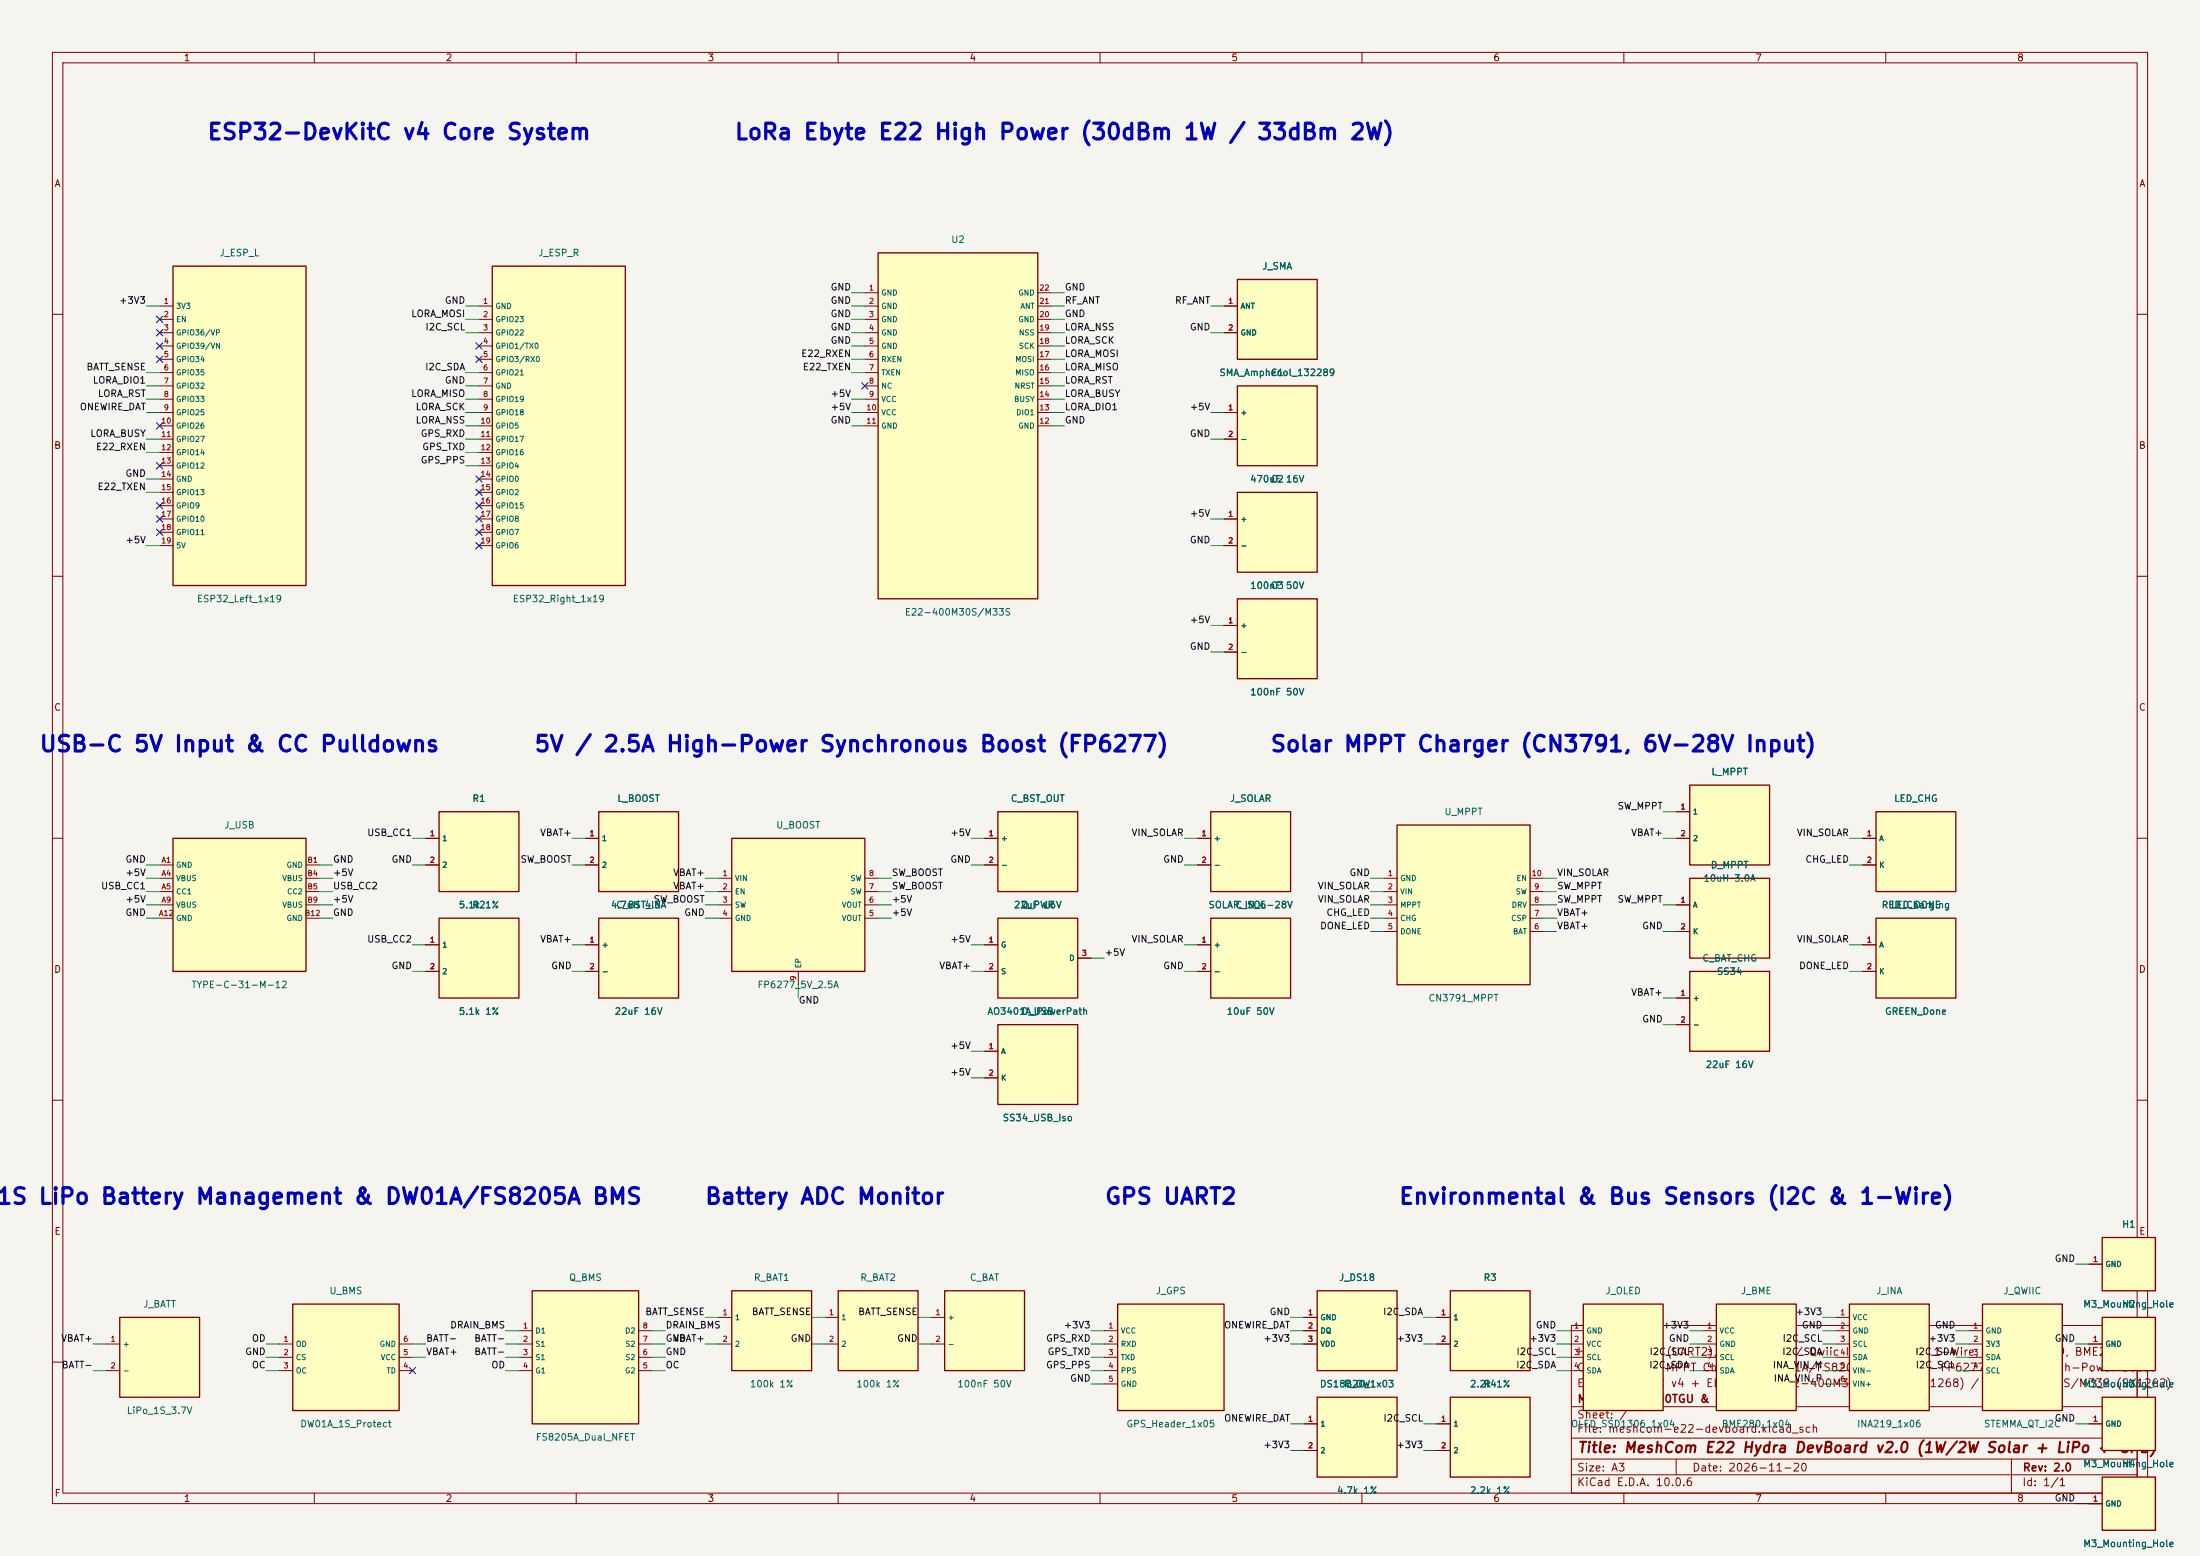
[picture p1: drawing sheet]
<svg xmlns="http://www.w3.org/2000/svg" width="420mm" height="297mm" viewBox="0 0 420 297" stroke-linecap="round" stroke-linejoin="round" font-family="sans-serif">
<path d="M0 0h420v297h-420z" fill="#f5f4ef" stroke="#f5f4ef" stroke-width=".19"/>
<g fill="none" stroke="#840000" stroke-width=".19">
<path d="M10 10h400v277h-400zM12 12h396v273h-396zM60 10v2M110 10v2M160 10v2M210 10v2M260 10v2M310 10v2M360 10v2M10 60h2M408 60h2M10 110h2"/>
<path d="M408 110h2M10 160h2M408 160h2M10 210h2M408 210h2M300 253h108v32h-108zM10 260h2M300 278.5h108M300 274.5h108M300 268.5h108M320 278.5v3M384 278.5v6.5"/>
<path d="M408 260h2M60 285v2M110 285v2M160 285v2M210 285v2M260 285v2M300 281.5h108M310 285v2M360 285v2"/>
</g>
<path d="M94 50.8h25.4v61h-25.4z" fill="#ffffc2"/>
<path d="M94 50.8h25.4v61h-25.4z" fill="none" stroke="#840000" stroke-width=".25"/>
<g fill="none" stroke="#840000" stroke-width=".19">
<path d="M91.4 58.4h2.6M91.4 61h2.6M91.4 63.5h2.6M91.4 66h2.6M91.4 68.6h2.6M91.4 71.1h2.6M91.4 73.7h2.6M91.4 76.2h2.6M91.4 78.7h2.6M91.4 81.3h2.6M91.4 83.8h2.6M91.4 86.4h2.6"/>
<path d="M91.4 88.9h2.6M91.4 91.4h2.6M91.4 94h2.6M91.4 96.5h2.6M91.4 99.1h2.6M91.4 101.6h2.6M91.4 104.1h2.6"/>
</g>
<path d="M378.5 248.9h15.2v20.3h-15.2z" fill="#ffffc2"/>
<path d="M378.5 248.9h15.2v20.3h-15.2z" fill="none" stroke="#840000" stroke-width=".25"/>
<path d="M375.9 254h2.6M375.9 256.5h2.6M375.9 259.1h2.6M375.9 261.6h2.6" fill="none" stroke="#840000" stroke-width=".19"/>
<path d="M276.9 266.7h15.2v15.2h-15.2z" fill="#ffffc2"/>
<path d="M276.9 266.7h15.2v15.2h-15.2z" fill="none" stroke="#840000" stroke-width=".25"/>
<path d="M274.3 271.8h2.6M274.3 276.9h2.6" fill="none" stroke="#840000" stroke-width=".19"/>
<path d="M251.5 266.7h15.2v15.2h-15.2z" fill="#ffffc2"/>
<path d="M251.5 266.7h15.2v15.2h-15.2z" fill="none" stroke="#840000" stroke-width=".25"/>
<path d="M248.9 271.8h2.6M248.9 276.9h2.6" fill="none" stroke="#840000" stroke-width=".19"/>
<path d="M327.7 248.9h15.2v20.3h-15.2z" fill="#ffffc2"/>
<path d="M327.7 248.9h15.2v20.3h-15.2z" fill="none" stroke="#840000" stroke-width=".25"/>
<path d="M325.1 254h2.6M325.1 256.5h2.6M325.1 259.1h2.6M325.1 261.6h2.6" fill="none" stroke="#840000" stroke-width=".19"/>
<path d="M302.3 248.9h15.2v20.3h-15.2z" fill="#ffffc2"/>
<path d="M302.3 248.9h15.2v20.3h-15.2z" fill="none" stroke="#840000" stroke-width=".25"/>
<path d="M299.7 254h2.6M299.7 256.5h2.6M299.7 259.1h2.6M299.7 261.6h2.6" fill="none" stroke="#840000" stroke-width=".19"/>
<path d="M353.1 248.9h15.2v20.3h-15.2z" fill="#ffffc2"/>
<path d="M353.1 248.9h15.2v20.3h-15.2z" fill="none" stroke="#840000" stroke-width=".25"/>
<path d="M350.5 251.5h2.6M350.5 254h2.6M350.5 256.5h2.6M350.5 259.1h2.6M350.5 261.6h2.6M350.5 264.2h2.6" fill="none" stroke="#840000" stroke-width=".19"/>
<path d="M401.3 236.2h10.2v10.2h-10.2z" fill="#ffffc2"/>
<path d="M401.3 236.2h10.2v10.2h-10.2z" fill="none" stroke="#840000" stroke-width=".25"/>
<path d="M398.8 241.3h2.5" fill="none" stroke="#840000" stroke-width=".19"/>
<path d="M401.3 251.5h10.2v10.1h-10.2z" fill="#ffffc2"/>
<path d="M401.3 251.5h10.2v10.1h-10.2z" fill="none" stroke="#840000" stroke-width=".25"/>
<path d="M398.8 256.5h2.5" fill="none" stroke="#840000" stroke-width=".19"/>
<path d="M401.3 281.9h10.2v10.2h-10.2z" fill="#ffffc2"/>
<path d="M401.3 281.9h10.2v10.2h-10.2z" fill="none" stroke="#840000" stroke-width=".25"/>
<path d="M398.8 287h2.5" fill="none" stroke="#840000" stroke-width=".19"/>
<path d="M190.5 175.3h15.2v15.2h-15.2z" fill="#ffffc2"/>
<path d="M190.5 175.3h15.2v15.2h-15.2z" fill="none" stroke="#840000" stroke-width=".25"/>
<path d="M188 180.3h2.5M188 185.4h2.5M205.7 182.9h2.6" fill="none" stroke="#840000" stroke-width=".19"/>
<path d="M190.5 154.9h15.2v15.3h-15.2z" fill="#ffffc2"/>
<path d="M190.5 154.9h15.2v15.3h-15.2z" fill="none" stroke="#840000" stroke-width=".25"/>
<path d="M188 160h2.5M188 165.1h2.5" fill="none" stroke="#840000" stroke-width=".19"/>
<path d="M231.1 175.3h15.3v15.2h-15.3z" fill="#ffffc2"/>
<path d="M231.1 175.3h15.3v15.2h-15.3z" fill="none" stroke="#840000" stroke-width=".25"/>
<path d="M228.6 180.3h2.5M228.6 185.4h2.5" fill="none" stroke="#840000" stroke-width=".19"/>
<path d="M167.6 48.3h30.5v66h-30.5z" fill="#ffffc2"/>
<path d="M167.6 48.3h30.5v66h-30.5z" fill="none" stroke="#840000" stroke-width=".25"/>
<g fill="none" stroke="#840000" stroke-width=".19">
<path d="M165.1 55.9h2.5M165.1 58.4h2.5M198.1 55.9h2.6M198.1 58.4h2.6M165.1 61h2.5M165.1 63.5h2.5M165.1 66h2.5M165.1 68.6h2.5M165.1 71.1h2.5M165.1 73.7h2.5M165.1 76.2h2.5M165.1 78.7h2.5"/>
<path d="M198.1 61h2.6M198.1 63.5h2.6M198.1 66h2.6M198.1 68.6h2.6M198.1 71.1h2.6M198.1 73.7h2.6M198.1 76.2h2.6M198.1 78.7h2.6M165.1 81.3h2.5M198.1 81.3h2.6"/>
</g>
<path d="M190.5 195.6h15.2v15.2h-15.2z" fill="#ffffc2"/>
<path d="M190.5 195.6h15.2v15.2h-15.2z" fill="none" stroke="#840000" stroke-width=".25"/>
<path d="M188 200.7h2.5M188 205.7h2.5" fill="none" stroke="#840000" stroke-width=".19"/>
<path d="M236.2 114.3h15.3v15.2h-15.3z" fill="#ffffc2"/>
<path d="M236.2 114.3h15.3v15.2h-15.3z" fill="none" stroke="#840000" stroke-width=".25"/>
<path d="M233.7 119.4h2.5M233.7 124.5h2.5" fill="none" stroke="#840000" stroke-width=".19"/>
<path d="M231.1 154.9h15.3v15.3h-15.3z" fill="#ffffc2"/>
<path d="M231.1 154.9h15.3v15.3h-15.3z" fill="none" stroke="#840000" stroke-width=".25"/>
<path d="M228.6 160h2.5M228.6 165.1h2.5" fill="none" stroke="#840000" stroke-width=".19"/>
<path d="M83.8 154.9h15.3v15.3h-15.3z" fill="#ffffc2"/>
<path d="M83.8 154.9h15.3v15.3h-15.3z" fill="none" stroke="#840000" stroke-width=".25"/>
<path d="M81.3 160h2.5M81.3 165.1h2.5" fill="none" stroke="#840000" stroke-width=".19"/>
<path d="M22.9 251.5h15.2v15.2h-15.2z" fill="#ffffc2"/>
<path d="M22.9 251.5h15.2v15.2h-15.2z" fill="none" stroke="#840000" stroke-width=".25"/>
<path d="M20.3 256.5h2.6M20.3 261.6h2.6" fill="none" stroke="#840000" stroke-width=".19"/>
<path d="M55.9 248.9h20.3v20.3h-20.3z" fill="#ffffc2"/>
<path d="M55.9 248.9h20.3v20.3h-20.3z" fill="none" stroke="#840000" stroke-width=".25"/>
<path d="M53.3 256.5h2.6M53.3 259.1h2.6M76.2 256.5h2.5M76.2 259.1h2.5M53.3 261.6h2.6M76.2 261.6h2.5" fill="none" stroke="#840000" stroke-width=".19"/>
<path d="M83.8 175.3h15.3v15.2h-15.3z" fill="#ffffc2"/>
<path d="M83.8 175.3h15.3v15.2h-15.3z" fill="none" stroke="#840000" stroke-width=".25"/>
<path d="M81.3 180.3h2.5M81.3 185.4h2.5" fill="none" stroke="#840000" stroke-width=".19"/>
<path d="M114.3 175.3h15.2v15.2h-15.2z" fill="#ffffc2"/>
<path d="M114.3 175.3h15.2v15.2h-15.2z" fill="none" stroke="#840000" stroke-width=".25"/>
<path d="M111.8 180.3h2.5M111.8 185.4h2.5" fill="none" stroke="#840000" stroke-width=".19"/>
<path d="M139.7 160h25.4v25.4h-25.4z" fill="#ffffc2"/>
<path d="M139.7 160h25.4v25.4h-25.4z" fill="none" stroke="#840000" stroke-width=".25"/>
<path d="M137.2 167.6h2.5M137.2 170.2h2.5M137.2 172.7h2.5M137.2 175.3h2.5M165.1 167.6h2.5M165.1 170.2h2.5M165.1 172.7h2.5M165.1 175.3h2.5M152.4 185.4v2.6" fill="none" stroke="#840000" stroke-width=".19"/>
<path d="M33 50.8h25.4v61h-25.4z" fill="#ffffc2"/>
<path d="M33 50.8h25.4v61h-25.4z" fill="none" stroke="#840000" stroke-width=".25"/>
<g fill="none" stroke="#840000" stroke-width=".19">
<path d="M30.5 58.4h2.5M30.5 61h2.5M30.5 63.5h2.5M30.5 66h2.5M30.5 68.6h2.5M30.5 71.1h2.5M30.5 73.7h2.5M30.5 76.2h2.5M30.5 78.7h2.5M30.5 81.3h2.5M30.5 83.8h2.5M30.5 86.4h2.5"/>
<path d="M30.5 88.9h2.5M30.5 91.4h2.5M30.5 94h2.5M30.5 96.5h2.5M30.5 99.1h2.5M30.5 101.6h2.5M30.5 104.1h2.5"/>
</g>
<path d="M114.3 154.9h15.2v15.3h-15.2z" fill="#ffffc2"/>
<path d="M114.3 154.9h15.2v15.3h-15.2z" fill="none" stroke="#840000" stroke-width=".25"/>
<path d="M111.8 160h2.5M111.8 165.1h2.5" fill="none" stroke="#840000" stroke-width=".19"/>
<path d="M33 160h25.4v25.4h-25.4z" fill="#ffffc2"/>
<path d="M33 160h25.4v25.4h-25.4z" fill="none" stroke="#840000" stroke-width=".25"/>
<path d="M30.5 165.1h2.5M30.5 167.6h2.5M30.5 170.2h2.5M30.5 172.7h2.5M30.5 175.3h2.5M58.4 165.1h2.6M58.4 167.6h2.6M58.4 170.2h2.6M58.4 172.7h2.6M58.4 175.3h2.6" fill="none" stroke="#840000" stroke-width=".19"/>
<path d="M358.1 154.9h15.3v15.3h-15.3z" fill="#ffffc2"/>
<path d="M358.1 154.9h15.3v15.3h-15.3z" fill="none" stroke="#840000" stroke-width=".25"/>
<path d="M355.6 160h2.5M355.6 165.1h2.5" fill="none" stroke="#840000" stroke-width=".19"/>
<path d="M322.6 185.4h15.2v15.3h-15.2z" fill="#ffffc2"/>
<path d="M322.6 185.4h15.2v15.3h-15.2z" fill="none" stroke="#840000" stroke-width=".25"/>
<path d="M320 190.5h2.6M320 195.6h2.6" fill="none" stroke="#840000" stroke-width=".19"/>
<path d="M101.6 246.4h20.3v25.4h-20.3z" fill="#ffffc2"/>
<path d="M101.6 246.4h20.3v25.4h-20.3z" fill="none" stroke="#840000" stroke-width=".25"/>
<path d="M99.1 254h2.5M99.1 256.5h2.5M99.1 259.1h2.5M121.9 254h2.6M121.9 256.5h2.6M121.9 259.1h2.6M99.1 261.6h2.5M121.9 261.6h2.6" fill="none" stroke="#840000" stroke-width=".19"/>
<path d="M213.4 248.9h20.3v20.3h-20.3z" fill="#ffffc2"/>
<path d="M213.4 248.9h20.3v20.3h-20.3z" fill="none" stroke="#840000" stroke-width=".25"/>
<path d="M210.8 254h2.6M210.8 256.5h2.6M210.8 259.1h2.6M210.8 261.6h2.6M210.8 264.2h2.6" fill="none" stroke="#840000" stroke-width=".19"/>
<path d="M139.7 246.4h15.2v15.2h-15.2z" fill="#ffffc2"/>
<path d="M139.7 246.4h15.2v15.2h-15.2z" fill="none" stroke="#840000" stroke-width=".25"/>
<path d="M137.2 251.5h2.5M137.2 256.5h2.5" fill="none" stroke="#840000" stroke-width=".19"/>
<path d="M180.3 246.4h15.3v15.2h-15.3z" fill="#ffffc2"/>
<path d="M180.3 246.4h15.3v15.2h-15.3z" fill="none" stroke="#840000" stroke-width=".25"/>
<path d="M177.8 251.5h2.5M177.8 256.5h2.5" fill="none" stroke="#840000" stroke-width=".19"/>
<path d="M160 246.4h15.3v15.2h-15.3z" fill="#ffffc2"/>
<path d="M160 246.4h15.3v15.2h-15.3z" fill="none" stroke="#840000" stroke-width=".25"/>
<path d="M157.5 251.5h2.5M157.5 256.5h2.5" fill="none" stroke="#840000" stroke-width=".19"/>
<path d="M401.3 266.7h10.2v10.2h-10.2z" fill="#ffffc2"/>
<path d="M401.3 266.7h10.2v10.2h-10.2z" fill="none" stroke="#840000" stroke-width=".25"/>
<path d="M398.8 271.8h2.5" fill="none" stroke="#840000" stroke-width=".19"/>
<path d="M276.9 246.4h15.2v15.2h-15.2z" fill="#ffffc2"/>
<path d="M276.9 246.4h15.2v15.2h-15.2z" fill="none" stroke="#840000" stroke-width=".25"/>
<path d="M274.3 251.5h2.6M274.3 256.5h2.6" fill="none" stroke="#840000" stroke-width=".19"/>
<path d="M266.7 157.5h25.4v30.5h-25.4z" fill="#ffffc2"/>
<path d="M266.7 157.5h25.4v30.5h-25.4z" fill="none" stroke="#840000" stroke-width=".25"/>
<path d="M264.2 167.6h2.5M264.2 170.2h2.5M264.2 172.7h2.5M264.2 175.3h2.5M264.2 177.8h2.5M292.1 167.6h2.5M292.1 170.2h2.5M292.1 172.7h2.5M292.1 175.3h2.5M292.1 177.8h2.5" fill="none" stroke="#840000" stroke-width=".19"/>
<path d="M251.5 246.4h15.2v15.2h-15.2z" fill="#ffffc2"/>
<path d="M251.5 246.4h15.2v15.2h-15.2z" fill="none" stroke="#840000" stroke-width=".25"/>
<path d="M248.9 251.5h2.6M248.9 254h2.6M248.9 256.5h2.6" fill="none" stroke="#840000" stroke-width=".19"/>
<path d="M236.2 94h15.3v15.2h-15.3z" fill="#ffffc2"/>
<path d="M236.2 94h15.3v15.2h-15.3z" fill="none" stroke="#840000" stroke-width=".25"/>
<path d="M233.7 99.1h2.5M233.7 104.1h2.5" fill="none" stroke="#840000" stroke-width=".19"/>
<path d="M236.2 73.7h15.3v15.2h-15.3z" fill="#ffffc2"/>
<path d="M236.2 73.7h15.3v15.2h-15.3z" fill="none" stroke="#840000" stroke-width=".25"/>
<path d="M233.7 78.7h2.5M233.7 83.8h2.5" fill="none" stroke="#840000" stroke-width=".19"/>
<path d="M322.6 149.9h15.2v15.2h-15.2z" fill="#ffffc2"/>
<path d="M322.6 149.9h15.2v15.2h-15.2z" fill="none" stroke="#840000" stroke-width=".25"/>
<path d="M320 154.9h2.6M320 160h2.6" fill="none" stroke="#840000" stroke-width=".19"/>
<path d="M322.6 167.6h15.2v15.3h-15.2z" fill="#ffffc2"/>
<path d="M322.6 167.6h15.2v15.3h-15.2z" fill="none" stroke="#840000" stroke-width=".25"/>
<path d="M320 172.7h2.6M320 177.8h2.6" fill="none" stroke="#840000" stroke-width=".19"/>
<path d="M358.1 175.3h15.3v15.2h-15.3z" fill="#ffffc2"/>
<path d="M358.1 175.3h15.3v15.2h-15.3z" fill="none" stroke="#840000" stroke-width=".25"/>
<path d="M355.6 180.3h2.5M355.6 185.4h2.5" fill="none" stroke="#840000" stroke-width=".19"/>
<path d="M236.2 53.3h15.3v15.3h-15.3z" fill="#ffffc2"/>
<path d="M236.2 53.3h15.3v15.3h-15.3z" fill="none" stroke="#840000" stroke-width=".25"/>
<g fill="none" stroke="#840000" stroke-width=".19">
<path d="M233.7 58.4h2.5M233.7 63.5h2.5M233.7 78.7h2.5M233.7 83.8h2.5M233.7 99.1h2.5M233.7 104.1h2.5M233.7 119.4h2.5M233.7 124.5h2.5M320 154.9h2.6M81.3 160h2.5M81.3 165.1h2.5M111.8 160h2.5"/>
<path d="M111.8 165.1h2.5M188 160h2.5M188 165.1h2.5M228.6 160h2.5M228.6 165.1h2.5M320 160h2.6M320 172.7h2.6M320 177.8h2.6M355.6 160h2.5M355.6 165.1h2.5M81.3 180.3h2.5M81.3 185.4h2.5"/>
<path d="M111.8 180.3h2.5M111.8 185.4h2.5M188 180.3h2.5M188 185.4h2.5M205.7 182.9h2.6M228.6 180.3h2.5M228.6 185.4h2.5M320 190.5h2.6M320 195.6h2.6M355.6 180.3h2.5M355.6 185.4h2.5M188 200.7h2.5"/>
<path d="M188 205.7h2.5M248.9 256.5h2.6M248.9 251.5h2.6M248.9 254h2.6M274.3 256.5h2.6M274.3 251.5h2.6M398.8 241.3h2.5M398.8 256.5h2.5M248.9 271.8h2.6M248.9 276.9h2.6M274.3 271.8h2.6M274.3 276.9h2.6"/>
<path d="M398.8 271.8h2.5M398.8 287h2.5"/>
</g>
<g fill="none" stroke="#009600" stroke-width=".19">
<path d="M27.9 58.4h2.6M88.9 58.4h2.5M162.6 58.4h2.5M162.6 55.9h2.5M200.7 58.4h2.5M200.7 55.9h2.5M231.1 58.4h2.6M27.9 71.1h2.6M27.9 73.7h2.6M27.9 76.2h2.6M27.9 78.7h2.6M88.9 71.1h2.5"/>
<path d="M88.9 61h2.5M88.9 63.5h2.5M88.9 73.7h2.5M88.9 76.2h2.5M88.9 78.7h2.5M162.6 71.1h2.5M162.6 61h2.5M162.6 66h2.5M162.6 63.5h2.5M162.6 76.2h2.5M162.6 78.7h2.5M162.6 68.6h2.5"/>
<path d="M200.7 71.1h2.5M200.7 61h2.5M200.7 66h2.5M200.7 63.5h2.5M200.7 73.7h2.5M200.7 76.2h2.5M200.7 78.7h2.5M200.7 68.6h2.5M231.1 63.5h2.6M231.1 78.7h2.6M27.9 83.8h2.6M27.9 86.4h2.6"/>
<path d="M27.9 94h2.6M27.9 91.4h2.6M88.9 83.8h2.5M88.9 88.9h2.5M88.9 86.4h2.5M88.9 81.3h2.5M162.6 81.3h2.5M200.7 81.3h2.5M231.1 83.8h2.6M231.1 99.1h2.6M27.9 104.1h2.6M231.1 119.4h2.6"/>
<path d="M231.1 104.1h2.6M231.1 124.5h2.6M317.5 154.9h2.5M27.9 165.1h2.6M27.9 167.6h2.6M27.9 170.2h2.6M27.9 172.7h2.6M27.9 175.3h2.6M61 165.1h2.5M61 167.6h2.5M61 170.2h2.5M61 172.7h2.5"/>
<path d="M61 175.3h2.5M78.7 160h2.6M78.7 165.1h2.6M109.2 160h2.6M109.2 165.1h2.6M134.6 167.6h2.6M134.6 170.2h2.6M134.6 172.7h2.6M134.6 175.3h2.6M167.6 167.6h2.6M167.6 170.2h2.6M167.6 172.7h2.6"/>
<path d="M167.6 175.3h2.6M185.4 160h2.6M185.4 165.1h2.6M226.1 160h2.5M226.1 165.1h2.5M261.6 167.6h2.6M261.6 170.2h2.6M261.6 172.7h2.6M261.6 177.8h2.6M261.6 175.3h2.6M294.6 167.6h2.6M294.6 170.2h2.6"/>
<path d="M294.6 172.7h2.6M294.6 177.8h2.6M294.6 175.3h2.6M317.5 160h2.5M317.5 172.7h2.5M317.5 177.8h2.5M353.1 160h2.5M353.1 165.1h2.5M78.7 180.3h2.6M78.7 185.4h2.6M109.2 180.3h2.6M109.2 185.4h2.6"/>
<path d="M152.4 188v2.5M185.4 180.3h2.6M185.4 185.4h2.6M208.3 182.9h2.5M226.1 180.3h2.5M226.1 185.4h2.5M317.5 190.5h2.5M317.5 195.6h2.5M353.1 180.3h2.5M353.1 185.4h2.5M185.4 200.7h2.6M185.4 205.7h2.6"/>
<path d="M17.8 256.5h2.5M50.8 259.1h2.5M50.8 256.5h2.5M78.7 259.1h2.6M78.7 256.5h2.6M96.5 259.1h2.6M96.5 256.5h2.6M96.5 254h2.6M124.5 259.1h2.5M124.5 256.5h2.5M124.5 254h2.5M134.6 256.5h2.6"/>
<path d="M134.6 251.5h2.6M154.9 256.5h2.6M154.9 251.5h2.6M175.3 256.5h2.5M175.3 251.5h2.5M208.3 259.1h2.5M208.3 256.5h2.5M208.3 254h2.5M246.4 256.5h2.5M246.4 254h2.5M246.4 251.5h2.5M271.8 256.5h2.5"/>
<path d="M271.8 251.5h2.5M297.2 259.1h2.5M297.2 256.5h2.5M297.2 254h2.5M322.6 259.1h2.5M322.6 256.5h2.5M322.6 254h2.5M348 259.1h2.5M348 256.5h2.5M348 254h2.5M348 251.5h2.5M373.4 259.1h2.5"/>
<path d="M373.4 256.5h2.5M373.4 254h2.5M396.2 256.5h2.6M396.2 241.3h2.6M17.8 261.6h2.5M50.8 261.6h2.5M96.5 261.6h2.6M124.5 261.6h2.5M208.3 261.6h2.5M208.3 264.2h2.5M246.4 276.9h2.5M246.4 271.8h2.5"/>
<path d="M271.8 276.9h2.5M271.8 271.8h2.5M297.2 261.6h2.5M322.6 261.6h2.5M348 261.6h2.5M348 264.2h2.5M373.4 261.6h2.5M396.2 271.8h2.6M396.2 287h2.6"/>
</g>
<g fill="none" stroke="#000084" stroke-width=".19">
<path d="M29.9 60.4l1.2 1.2M29.9 68l1.2 1.2M29.9 62.9l1.2 1.2M29.9 65.4l1.2 1.2M31.1 60.4l-1.2 1.2M31.1 68l-1.2 1.2M31.1 62.9l-1.2 1.2M31.1 65.4l-1.2 1.2M90.8 65.4l1.2 1.2M90.8 68l1.2 1.2M92 65.4l-1.2 1.2M92 68l-1.2 1.2"/>
<path d="M164.5 73.1l1.2 1.2M165.7 73.1l-1.2 1.2M29.9 80.7l1.2 1.2M29.9 88.3l1.2 1.2M29.9 95.9l1.2 1.2M29.9 98.5l1.2 1.2M31.1 80.7l-1.2 1.2M31.1 88.3l-1.2 1.2M31.1 95.9l-1.2 1.2M31.1 98.5l-1.2 1.2M90.8 90.8l1.2 1.2M90.8 98.5l1.2 1.2"/>
<path d="M90.8 95.9l1.2 1.2M90.8 93.4l1.2 1.2M92 90.8l-1.2 1.2M92 98.5l-1.2 1.2M92 95.9l-1.2 1.2M92 93.4l-1.2 1.2M29.9 101l1.2 1.2M31.1 101l-1.2 1.2M90.8 101l1.2 1.2M90.8 103.5l1.2 1.2M92 101l-1.2 1.2M92 103.5l-1.2 1.2"/>
<path d="M78.1 261l1.2 1.2M79.3 261l-1.2 1.2"/>
</g>
<g font-size="3" fill="#0000c2">
<text x="39.4" y="27.4">ESP32-DevKitC v4 Core System</text>
<text x="140" y="27.4">LoRa Ebyte E22 High Power (30dBm 1W / 33dBm 2W)</text>
<text x="7.3" y="144.3">USB-C 5V Input &amp; CC Pulldowns</text>
<text x="101.8" y="144.3">5V / 2.5A High-Power Synchronous Boost (FP6277)</text>
<text x="242.3" y="144.3">Solar MPPT Charger (CN3791, 6V-28V Input)</text>
<text x="-.8" y="230.6">1S LiPo Battery Management &amp; DW01A/FS8205A BMS</text>
<text x="134.4" y="230.6">Battery ADC Monitor</text>
<text x="210.7" y="230.6">GPS UART2</text>
<text x="266.9" y="230.6">Environmental &amp; Bus Sensors (I2C &amp; 1-Wire)</text>
</g>
<text font-size="2" fill="#840000" x="301" y="277.8">Title: MeshCom E22 Hydra DevBoard v2.0 (1W/2W Solar + LiPo + GPS)</text>
<g font-size="1.5" fill="#840000">
<text x="300.9" y="262.1">CN3791 Solar</text>
<text x="300.9" y="259.1">Hardware GPS</text>
<text x="317.9" y="262.1">MPPT Charger + DW01A/FS8205A 1S BMS + FP6277 5V/2.5A High-Power Boost</text>
<text x="318" y="259.1">(UART2),</text>
<text x="328.8" y="259.1">STEMMA QT / Qwiic I2C, DS18B20</text>
<text x="368.9" y="259.1">1-Wire,</text>
<text x="378.7" y="259.1">OLED, INA219, BME280</text>
<text x="300.9" y="265.1">ESP32 DevKitC v4 + Ebyte LoRa E22-400M30S/M33S (SX1268) /</text>
<text x="301" y="268.1">MeshCom / IU0TGU &amp; Antigravity</text>
<text x="378.8" y="265.1">E22-900M30S/M33S (SX1262)</text>
<text x="300.9" y="273.8">File: meshcom-e22-devboard.kicad_sch</text>
<text x="300.9" y="271.1">Sheet: /</text>
<text x="300.9" y="281.2">Size: A3</text>
<text x="322.9" y="281.2">Date: 2026-11-20</text>
<text x="386" y="281.2">Rev: 2.0</text>
<text x="300.9" y="284">KiCad E.D.A. 10.0.6</text>
<text x="385.9" y="284">Id: 1/1</text>
</g>
<g font-size="1.3" fill="#840000">
<text x="35" y="12">1</text>
<text x="85" y="12">2</text>
<text x="135" y="12">3</text>
<text x="185" y="12">4</text>
<text x="235" y="12">5</text>
<text x="285" y="12">6</text>
<text x="335" y="12">7</text>
<text x="385" y="12">8</text>
<text x="10.3" y="36">A</text>
<text x="408.3" y="36">A</text>
<text x="10.2" y="86">B</text>
<text x="408.2" y="86">B</text>
<text x="10.2" y="136">C</text>
<text x="408.2" y="136">C</text>
<text x="10.2" y="186">D</text>
<text x="408.2" y="186">D</text>
<text x="10.3" y="236">E</text>
<text x="408.3" y="236">E</text>
<text x="10.3" y="286">F</text>
<text x="35" y="287">1</text>
<text x="85" y="287">2</text>
<text x="135" y="287">3</text>
<text x="185" y="287">4</text>
<text x="235" y="287">5</text>
<text x="285" y="287">6</text>
<text x="335" y="287">7</text>
<text x="385" y="287">8</text>
</g>
<g font-size="1.3" fill="#006464">
<text x="181.5" y="46.7">U2</text>
<text x="41.8" y="49.2">J_ESP_L</text>
<text x="102.7" y="49.2">J_ESP_R</text>
<text x="240.9" y="51.8">J_SMA</text>
<text x="232.7" y="72.1">SMA_Amphenol_132289</text>
<text x="242.5" y="72.1">C1</text>
<text x="238.5" y="92.4">470uF 16V</text>
<text x="242.5" y="92.4">C2</text>
<text x="238.5" y="112.7">100nF 50V</text>
<text x="242.5" y="112.7">C3</text>
<text x="37.5" y="115.3">ESP32_Left_1x19</text>
<text x="97.8" y="115.3">ESP32_Right_1x19</text>
<text x="172.6" y="117.8">E22-400M30S/M33S</text>
<text x="238.5" y="133">100nF 50V</text>
<text x="326.6" y="148.3">L_MPPT</text>
<text x="90.1" y="153.4">R1</text>
<text x="117.7" y="153.4">L_BOOST</text>
<text x="192.9" y="153.4">C_BST_OUT</text>
<text x="234.7" y="153.4">J_SOLAR</text>
<text x="275.6" y="155.9">U_MPPT</text>
<text x="361.5" y="153.4">LED_CHG</text>
<text x="42.7" y="158.4">J_USB</text>
<text x="148.1" y="158.4">U_BOOST</text>
<text x="326.5" y="166.1">D_MPPT</text>
<text x="87.5" y="173.7">5.1k</text>
<text x="90.1" y="173.7">R21%</text>
<text x="116.5" y="173.7">4.7uH 4.5A</text>
<text x="117.5" y="173.7">C_BST_IN</text>
<text x="193.4" y="173.7">22uF 16V</text>
<text x="194.8" y="173.7">Q_PWR</text>
<text x="230.6" y="173.7">SOLAR_IN_6-28V</text>
<text x="235.7" y="173.7">C_SOL</text>
<text x="325.1" y="168.6">10uH 3.0A</text>
<text x="359.1" y="173.7">RED_Charging</text>
<text x="360.9" y="173.7">LED_DONE</text>
<text x="324.9" y="183.8">C_BAT_CHG</text>
<text x="36.4" y="188.9">TYPE-C-31-M-12</text>
<text x="144.5" y="188.9">FP6277_5V_2.5A</text>
<text x="272.6" y="191.5">CN3791_MPPT</text>
<text x="327.7" y="186.4">SS34</text>
<text x="87.5" y="194">5.1k 1%</text>
<text x="117.2" y="194">22uF 16V</text>
<text x="188.4" y="194">AO3401A_PowerPath</text>
<text x="195" y="194">D_USB</text>
<text x="234.1" y="194">10uF 50V</text>
<text x="359.7" y="194">GREEN_Done</text>
<text x="325.5" y="204.2">22uF 16V</text>
<text x="191.3" y="214.3">SS34_USB_Iso</text>
<text x="405" y="234.6">H1</text>
<text x="108.5" y="244.8">Q_BMS</text>
<text x="143.8" y="244.8">R_BAT1</text>
<text x="164.1" y="244.8">R_BAT2</text>
<text x="185.1" y="244.8">C_BAT</text>
<text x="255.5" y="244.8">J_DS18</text>
<text x="283.1" y="244.8">R3</text>
<text x="27.2" y="249.9">J_BATT</text>
<text x="62.8" y="247.3">U_BMS</text>
<text x="220.6" y="247.3">J_GPS</text>
<text x="306.4" y="247.3">J_OLED</text>
<text x="332.3" y="247.3">J_BME</text>
<text x="358.1" y="247.3">J_INA</text>
<text x="382.4" y="247.3">J_QWIIC</text>
<text x="397.6" y="249.9">M3_Mounting_Hole</text>
<text x="405" y="249.9">H2</text>
<text x="143.1" y="265.1">100k 1%</text>
<text x="163.4" y="265.1">100k 1%</text>
<text x="182.7" y="265.1">100nF 50V</text>
<text x="251.8" y="265.1">DS18B20_1x03</text>
<text x="256.4" y="265.1">R_OW</text>
<text x="280.5" y="265.1">2.2k</text>
<text x="283.1" y="265.1">R41%</text>
<text x="397.6" y="265.1">M3_Mounting_Hole</text>
<text x="405" y="265.1">H3</text>
<text x="24.1" y="270.2">LiPo_1S_3.7V</text>
<text x="57.2" y="272.7">DW01A_1S_Protect</text>
<text x="102.2" y="275.3">FS8205A_Dual_NFET</text>
<text x="214.9" y="272.7">GPS_Header_1x05</text>
<text x="299.8" y="272.7">OLED_SSD1306_1x04</text>
<text x="328.6" y="272.7">BME280_1x04</text>
<text x="354.4" y="272.7">INA219_1x06</text>
<text x="378.6" y="272.7">STEMMA_QT_I2C</text>
<text x="397.6" y="280.4">M3_Mounting_Hole</text>
<text x="405" y="280.4">H4</text>
<text x="255.1" y="285.4">4.7k</text>
<text x="260.1" y="285.4">1%</text>
<text x="280.5" y="285.4">2.2k 1%</text>
<text x="397.6" y="295.6">M3_Mounting_Hole</text>
</g>
<g font-size="1.3" fill="#0f0f0f">
<text x="22.6" y="58.3">+3V3</text>
<text x="84.8" y="58.3">GND</text>
<text x="158.5" y="55.8">GND</text>
<text x="158.5" y="58.3">GND</text>
<text x="203.2" y="55.8">GND</text>
<text x="203.2" y="58.3">RF_ANT</text>
<text x="224.2" y="58.3">RF_ANT</text>
<text x="78.4" y="60.8">LORA_MOSI</text>
<text x="81.1" y="63.4">I2C_SCL</text>
<text x="158.5" y="63.4">GND</text>
<text x="158.5" y="65.9">GND</text>
<text x="158.5" y="60.8">GND</text>
<text x="203.2" y="60.8">GND</text>
<text x="203.2" y="63.4">LORA_NSS</text>
<text x="203.2" y="65.9">LORA_SCK</text>
<text x="227" y="63.4">GND</text>
<text x="16.4" y="71">BATT_SENSE</text>
<text x="81.1" y="71">I2C_SDA</text>
<text x="152.8" y="68.5">E22_RXEN</text>
<text x="153.1" y="71">E22_TXEN</text>
<text x="203.2" y="71">LORA_MISO</text>
<text x="203.2" y="68.5">LORA_MOSI</text>
<text x="17.6" y="73.5">LORA_DIO1</text>
<text x="18.6" y="76.1">LORA_RST</text>
<text x="78.4" y="76.1">LORA_MISO</text>
<text x="84.8" y="73.5">GND</text>
<text x="158.5" y="76.1">+5V</text>
<text x="203.2" y="73.5">LORA_RST</text>
<text x="203.2" y="76.1">LORA_BUSY</text>
<text x="15.1" y="78.6">ONEWIRE_DAT</text>
<text x="17.1" y="83.7">LORA_BUSY</text>
<text x="79.2" y="78.6">LORA_SCK</text>
<text x="79.2" y="81.2">LORA_NSS</text>
<text x="80.2" y="83.7">GPS_RXD</text>
<text x="158.5" y="78.6">+5V</text>
<text x="158.5" y="81.2">GND</text>
<text x="203.2" y="81.2">GND</text>
<text x="203.2" y="78.6">LORA_DIO1</text>
<text x="227" y="83.7">GND</text>
<text x="227" y="78.6">+5V</text>
<text x="18.2" y="86.2">E22_RXEN</text>
<text x="80.2" y="88.8">GPS_PPS</text>
<text x="80.5" y="86.2">GPS_TXD</text>
<text x="18.5" y="93.9">E22_TXEN</text>
<text x="23.8" y="91.3">GND</text>
<text x="227" y="98.9">+5V</text>
<text x="23.8" y="104">+5V</text>
<text x="227" y="104">GND</text>
<text x="227" y="119.3">+5V</text>
<text x="227" y="124.3">GND</text>
<text x="308.7" y="154.8">SW_MPPT</text>
<text x="70" y="159.9">USB_CC1</text>
<text x="103" y="159.9">VBAT+</text>
<text x="181.3" y="159.9">+5V</text>
<text x="215.9" y="159.9">VIN_SOLAR</text>
<text x="311.3" y="159.9">VBAT+</text>
<text x="342.9" y="159.9">VIN_SOLAR</text>
<text x="23.8" y="167.5">+5V</text>
<text x="23.8" y="165">GND</text>
<text x="63.5" y="165">GND</text>
<text x="63.5" y="167.5">+5V</text>
<text x="74.6" y="165">GND</text>
<text x="99.3" y="165">SW_BOOST</text>
<text x="128.4" y="167.5">VBAT+</text>
<text x="170.2" y="167.5">SW_BOOST</text>
<text x="181.3" y="165">GND</text>
<text x="222" y="165">GND</text>
<text x="257.5" y="167.5">GND</text>
<text x="297.2" y="167.5">VIN_SOLAR</text>
<text x="344.5" y="165">CHG_LED</text>
<text x="19.2" y="170.1">USB_CC1</text>
<text x="23.8" y="172.6">+5V</text>
<text x="63.5" y="170.1">USB_CC2</text>
<text x="63.5" y="172.6">+5V</text>
<text x="124.7" y="172.6">SW_BOOST</text>
<text x="128.4" y="170.1">VBAT+</text>
<text x="170.2" y="170.1">SW_BOOST</text>
<text x="170.2" y="172.6">+5V</text>
<text x="251.5" y="170.1">VIN_SOLAR</text>
<text x="251.5" y="172.6">VIN_SOLAR</text>
<text x="297.2" y="172.6">SW_MPPT</text>
<text x="297.2" y="170.1">SW_MPPT</text>
<text x="308.7" y="172.6">SW_MPPT</text>
<text x="23.8" y="175.1">GND</text>
<text x="63.5" y="175.1">GND</text>
<text x="130.5" y="175.1">GND</text>
<text x="170.2" y="175.1">+5V</text>
<text x="251.9" y="177.7">DONE_LED</text>
<text x="253.1" y="175.1">CHG_LED</text>
<text x="297.2" y="175.1">VBAT+</text>
<text x="297.2" y="177.7">VBAT+</text>
<text x="313.4" y="177.7">GND</text>
<text x="70" y="180.2">USB_CC2</text>
<text x="74.6" y="185.3">GND</text>
<text x="103" y="180.2">VBAT+</text>
<text x="105.1" y="185.3">GND</text>
<text x="179.2" y="185.3">VBAT+</text>
<text x="181.3" y="180.2">+5V</text>
<text x="210.8" y="182.8">+5V</text>
<text x="215.9" y="180.2">VIN_SOLAR</text>
<text x="222" y="185.3">GND</text>
<text x="342.9" y="180.2">VIN_SOLAR</text>
<text x="343.3" y="185.3">DONE_LED</text>
<text x="152.4" y="191.9">GND</text>
<text x="311.3" y="190.4">VBAT+</text>
<text x="313.4" y="195.5">GND</text>
<text x="181.3" y="200.5">+5V</text>
<text x="181.3" y="205.6">+5V</text>
<text x="392.1" y="241.2">GND</text>
<text x="123.1" y="251.3">BATT_SENSE</text>
<text x="143.4" y="251.3">BATT_SENSE</text>
<text x="163.7" y="251.3">BATT_SENSE</text>
<text x="242.3" y="251.3">GND</text>
<text x="263.9" y="251.3">I2C_SDA</text>
<text x="342.7" y="251.3">+3V3</text>
<text x="11.6" y="256.4">VBAT+</text>
<text x="48" y="256.4">OD</text>
<text x="81.3" y="256.4">BATT-</text>
<text x="85.8" y="253.9">DRAIN_BMS</text>
<text x="90.4" y="256.4">BATT-</text>
<text x="127" y="253.9">DRAIN_BMS</text>
<text x="127" y="256.4">GND</text>
<text x="128.4" y="256.4">VBAT+</text>
<text x="150.8" y="256.4">GND</text>
<text x="171.2" y="256.4">GND</text>
<text x="199.6" y="256.4">GPS_RXD</text>
<text x="203" y="253.9">+3V3</text>
<text x="233.6" y="253.9">ONEWIRE_DAT</text>
<text x="241.1" y="256.4">+3V3</text>
<text x="266.5" y="256.4">+3V3</text>
<text x="291.9" y="256.4">+3V3</text>
<text x="293.1" y="253.9">GND</text>
<text x="317.3" y="253.9">+3V3</text>
<text x="318.5" y="256.4">GND</text>
<text x="340.2" y="256.4">I2C_SCL</text>
<text x="343.9" y="253.9">GND</text>
<text x="368.1" y="256.4">+3V3</text>
<text x="369.3" y="253.9">GND</text>
<text x="392.1" y="256.4">GND</text>
<text x="11.7" y="261.5">BATT-</text>
<text x="46.7" y="259">GND</text>
<text x="48" y="261.5">OC</text>
<text x="81.3" y="259">VBAT+</text>
<text x="90.4" y="259">BATT-</text>
<text x="93.7" y="261.5">OD</text>
<text x="127" y="259">GND</text>
<text x="127" y="261.5">OC</text>
<text x="199.6" y="261.5">GPS_PPS</text>
<text x="199.9" y="259">GPS_TXD</text>
<text x="289.3" y="261.5">I2C_SDA</text>
<text x="289.4" y="259">I2C_SCL</text>
<text x="314.7" y="261.5">I2C_SDA</text>
<text x="314.8" y="259">I2C_SCL</text>
<text x="338.3" y="261.5">INA_VIN_M</text>
<text x="340.1" y="259">I2C_SDA</text>
<text x="365.5" y="259">I2C_SDA</text>
<text x="365.6" y="261.5">I2C_SCL</text>
<text x="204.2" y="264">GND</text>
<text x="338.5" y="264">INA_VIN_P</text>
<text x="233.6" y="271.7">ONEWIRE_DAT</text>
<text x="264" y="271.7">I2C_SCL</text>
<text x="392.1" y="271.7">GND</text>
<text x="241.1" y="276.7">+3V3</text>
<text x="266.5" y="276.7">+3V3</text>
<text x="392.1" y="286.9">GND</text>
</g>
<g font-size="1" fill="#a90000">
<text x="31.2" y="58.2">1</text>
<text x="92.1" y="58.2">1</text>
<text x="165.8" y="55.7">1</text>
<text x="165.8" y="58.2">2</text>
<text x="198.3" y="58.2">21</text>
<text x="198.3" y="55.7">22</text>
<text x="234.4" y="58.2">1</text>
<text x="31.2" y="60.8">2</text>
<text x="31.2" y="63.3">3</text>
<text x="31.2" y="65.9">4</text>
<text x="92.1" y="60.8">2</text>
<text x="92.1" y="63.3">3</text>
<text x="92.1" y="65.9">4</text>
<text x="165.8" y="60.8">3</text>
<text x="165.8" y="63.3">4</text>
<text x="165.8" y="65.9">5</text>
<text x="198.3" y="65.9">18</text>
<text x="198.3" y="63.3">19</text>
<text x="198.3" y="60.8">20</text>
<text x="234.4" y="63.3">2</text>
<text x="31.2" y="68.4">5</text>
<text x="31.2" y="70.9">6</text>
<text x="92.1" y="68.4">5</text>
<text x="92.1" y="70.9">6</text>
<text x="165.8" y="68.4">6</text>
<text x="165.8" y="70.9">7</text>
<text x="198.3" y="70.9">16</text>
<text x="198.3" y="68.4">17</text>
<text x="31.2" y="73.5">7</text>
<text x="31.2" y="76">8</text>
<text x="92.1" y="73.5">7</text>
<text x="92.1" y="76">8</text>
<text x="165.8" y="73.5">8</text>
<text x="165.8" y="76">9</text>
<text x="198.3" y="76">14</text>
<text x="198.3" y="73.5">15</text>
<text x="30.7" y="81.1">10</text>
<text x="30.7" y="83.6">11</text>
<text x="31.2" y="78.6">9</text>
<text x="91.6" y="81.1">10</text>
<text x="91.6" y="83.6">11</text>
<text x="92.1" y="78.6">9</text>
<text x="165.3" y="78.6">10</text>
<text x="165.3" y="81.1">11</text>
<text x="198.3" y="81.1">12</text>
<text x="198.3" y="78.6">13</text>
<text x="234.4" y="78.6">1</text>
<text x="234.4" y="83.6">2</text>
<text x="30.7" y="86.2">12</text>
<text x="30.7" y="88.7">13</text>
<text x="91.6" y="86.2">12</text>
<text x="91.6" y="88.7">13</text>
<text x="30.7" y="91.3">14</text>
<text x="30.7" y="93.8">15</text>
<text x="91.6" y="91.3">14</text>
<text x="91.6" y="93.8">15</text>
<text x="30.7" y="96.3">16</text>
<text x="30.7" y="98.9">17</text>
<text x="30.7" y="101.4">18</text>
<text x="91.6" y="96.3">16</text>
<text x="91.6" y="98.9">17</text>
<text x="91.6" y="101.4">18</text>
<text x="234.4" y="98.9">1</text>
<text x="30.7" y="104">19</text>
<text x="91.6" y="104">19</text>
<text x="234.4" y="104">2</text>
<text x="234.4" y="119.2">1</text>
<text x="234.4" y="124.3">2</text>
<text x="320.7" y="154.8">1</text>
<text x="82" y="159.8">1</text>
<text x="112.4" y="159.8">1</text>
<text x="188.6" y="159.8">1</text>
<text x="229.3" y="159.8">1</text>
<text x="320.7" y="159.8">2</text>
<text x="356.3" y="159.8">1</text>
<text x="30.7" y="164.9">A1</text>
<text x="30.7" y="167.5">A4</text>
<text x="58.6" y="164.9">B1</text>
<text x="58.6" y="167.5">B4</text>
<text x="82" y="164.9">2</text>
<text x="112.4" y="164.9">2</text>
<text x="137.8" y="167.5">1</text>
<text x="165.8" y="167.5">8</text>
<text x="188.6" y="164.9">2</text>
<text x="229.3" y="164.9">2</text>
<text x="264.8" y="167.5">1</text>
<text x="292.3" y="167.5">10</text>
<text x="356.3" y="164.9">2</text>
<text x="30.7" y="170">A5</text>
<text x="30.7" y="172.5">A9</text>
<text x="58.6" y="170">B5</text>
<text x="58.6" y="172.5">B9</text>
<text x="137.8" y="170">2</text>
<text x="137.8" y="172.5">3</text>
<text x="165.8" y="172.5">6</text>
<text x="165.8" y="170">7</text>
<text x="264.8" y="170">2</text>
<text x="264.8" y="172.5">3</text>
<text x="292.8" y="172.5">8</text>
<text x="292.8" y="170">9</text>
<text x="320.7" y="172.5">1</text>
<text x="30.2" y="175.1">A12</text>
<text x="58.1" y="175.1">B12</text>
<text x="137.8" y="175.1">4</text>
<text x="165.8" y="175.1">5</text>
<text x="264.8" y="175.1">4</text>
<text x="264.8" y="177.6">5</text>
<text x="292.8" y="177.6">6</text>
<text x="292.8" y="175.1">7</text>
<text x="320.7" y="177.6">2</text>
<text x="82" y="180.2">1</text>
<text x="82" y="185.2">2</text>
<text x="112.4" y="180.2">1</text>
<text x="112.4" y="185.2">2</text>
<text x="188.6" y="180.2">1</text>
<text x="188.6" y="185.2">2</text>
<text x="206.4" y="182.7">3</text>
<text x="229.3" y="180.2">1</text>
<text x="229.3" y="185.2">2</text>
<text x="356.3" y="180.2">1</text>
<text x="356.3" y="185.2">2</text>
<text x="152.2" y="187.3" transform="rotate(-90 152.2 187.3)">9</text>
<text x="320.7" y="190.3">1</text>
<text x="320.7" y="195.4">2</text>
<text x="188.6" y="200.5">1</text>
<text x="188.6" y="205.6">2</text>
<text x="399.5" y="241.1">1</text>
<text x="137.8" y="251.3">1</text>
<text x="158.2" y="251.3">1</text>
<text x="178.5" y="251.3">1</text>
<text x="249.6" y="251.3">1</text>
<text x="275" y="251.3">1</text>
<text x="351.2" y="251.3">1</text>
<text x="21" y="256.4">1</text>
<text x="54" y="256.4">1</text>
<text x="76.9" y="256.4">6</text>
<text x="99.7" y="253.8">1</text>
<text x="99.7" y="256.4">2</text>
<text x="122.6" y="256.4">7</text>
<text x="122.6" y="253.8">8</text>
<text x="137.8" y="256.4">2</text>
<text x="158.2" y="256.4">2</text>
<text x="178.5" y="256.4">2</text>
<text x="211.5" y="253.8">1</text>
<text x="211.5" y="256.4">2</text>
<text x="249.6" y="253.8">2</text>
<text x="249.6" y="256.4">3</text>
<text x="275" y="256.4">2</text>
<text x="300.4" y="253.8">1</text>
<text x="300.4" y="256.4">2</text>
<text x="325.8" y="253.8">1</text>
<text x="325.8" y="256.4">2</text>
<text x="351.2" y="253.8">2</text>
<text x="351.2" y="256.4">3</text>
<text x="376.6" y="253.8">1</text>
<text x="376.6" y="256.4">2</text>
<text x="399.5" y="256.4">1</text>
<text x="21" y="261.4">2</text>
<text x="54" y="258.9">2</text>
<text x="54" y="261.4">3</text>
<text x="76.9" y="261.4">4</text>
<text x="76.9" y="258.9">5</text>
<text x="99.7" y="258.9">3</text>
<text x="99.7" y="261.4">4</text>
<text x="122.6" y="261.4">5</text>
<text x="122.6" y="258.9">6</text>
<text x="211.5" y="258.9">3</text>
<text x="211.5" y="261.4">4</text>
<text x="211.5" y="264">5</text>
<text x="300.4" y="258.9">3</text>
<text x="300.4" y="261.4">4</text>
<text x="325.8" y="258.9">3</text>
<text x="325.8" y="261.4">4</text>
<text x="351.2" y="258.9">4</text>
<text x="351.2" y="261.4">5</text>
<text x="351.2" y="264">6</text>
<text x="376.6" y="258.9">3</text>
<text x="376.6" y="261.4">4</text>
<text x="249.6" y="271.6">1</text>
<text x="275" y="271.6">1</text>
<text x="399.5" y="271.6">1</text>
<text x="249.6" y="276.7">2</text>
<text x="275" y="276.7">2</text>
<text x="399.5" y="286.8">1</text>
</g>
<g font-size="1" fill="#006464">
<text x="33.5" y="59.2">3V3</text>
<text x="94.5" y="59.2">GND</text>
<text x="168.1" y="56.6">GND</text>
<text x="168.1" y="59.2">GND</text>
<text x="194.3" y="56.6">GND</text>
<text x="194.7" y="59.2">ANT</text>
<text x="236.7" y="59.2">ANT</text>
<text x="33.5" y="61.7">EN</text>
<text x="33.5" y="64.3">GPIO36/VP</text>
<text x="94.5" y="61.7">GPIO23</text>
<text x="94.5" y="64.3">GPIO22</text>
<text x="168.1" y="61.7">GND</text>
<text x="168.1" y="64.3">GND</text>
<text x="194.3" y="61.7">GND</text>
<text x="194.4" y="64.3">NSS</text>
<text x="236.7" y="64.3">GND</text>
<text x="33.5" y="66.8">GPIO39/VN</text>
<text x="33.5" y="69.3">GPIO34</text>
<text x="33.5" y="71.9">GPIO35</text>
<text x="94.5" y="66.8">GPIO1/TX0</text>
<text x="94.5" y="69.3">GPIO3/RX0</text>
<text x="94.5" y="71.9">GPIO21</text>
<text x="168.1" y="66.8">GND</text>
<text x="168.1" y="69.3">RXEN</text>
<text x="168.1" y="71.9">TXEN</text>
<text x="193.7" y="71.9">MISO</text>
<text x="193.7" y="69.3">MOSI</text>
<text x="194.4" y="66.8">SCK</text>
<text x="33.5" y="74.4">GPIO32</text>
<text x="33.5" y="77">GPIO33</text>
<text x="94.5" y="74.4">GND</text>
<text x="94.5" y="77">GPIO19</text>
<text x="168.1" y="74.4">NC</text>
<text x="168.1" y="77">VCC</text>
<text x="193.5" y="77">BUSY</text>
<text x="193.6" y="74.4">NRST</text>
<text x="33.5" y="79.5">GPIO25</text>
<text x="33.5" y="82">GPIO26</text>
<text x="94.5" y="79.5">GPIO18</text>
<text x="94.5" y="82">GPIO5</text>
<text x="168.1" y="79.5">VCC</text>
<text x="168.1" y="82">GND</text>
<text x="193.9" y="79.5">DIO1</text>
<text x="194.3" y="82">GND</text>
<text x="236.7" y="79.5">+</text>
<text x="33.5" y="84.6">GPIO27</text>
<text x="33.5" y="87.1">GPIO14</text>
<text x="33.5" y="89.7">GPIO12</text>
<text x="94.5" y="84.6">GPIO17</text>
<text x="94.5" y="87.1">GPIO16</text>
<text x="94.5" y="89.7">GPIO4</text>
<text x="236.7" y="84.6">-</text>
<text x="33.5" y="92.2">GND</text>
<text x="33.5" y="94.7">GPIO13</text>
<text x="94.5" y="92.2">GPIO0</text>
<text x="94.5" y="94.7">GPIO2</text>
<text x="33.5" y="97.3">GPIO9</text>
<text x="33.5" y="99.8">GPIO10</text>
<text x="94.5" y="97.3">GPIO15</text>
<text x="94.5" y="99.8">GPIO8</text>
<text x="236.7" y="99.8">+</text>
<text x="33.5" y="102.4">GPIO11</text>
<text x="33.5" y="104.9">5V</text>
<text x="94.5" y="102.4">GPIO7</text>
<text x="94.5" y="104.9">GPIO6</text>
<text x="236.7" y="104.9">-</text>
<text x="236.7" y="120.1">+</text>
<text x="236.7" y="125.2">-</text>
<text x="323.1" y="155.7">1</text>
<text x="84.3" y="160.8">1</text>
<text x="114.8" y="160.8">1</text>
<text x="191" y="160.8">+</text>
<text x="231.6" y="160.8">+</text>
<text x="323.1" y="160.8">2</text>
<text x="358.6" y="160.8">A</text>
<text x="33.5" y="165.9">GND</text>
<text x="54.6" y="165.9">GND</text>
<text x="84.3" y="165.9">2</text>
<text x="114.8" y="165.9">2</text>
<text x="191" y="165.9">-</text>
<text x="231.6" y="165.9">-</text>
<text x="358.6" y="165.9">K</text>
<text x="33.5" y="168.4">VBUS</text>
<text x="33.5" y="170.9">CC1</text>
<text x="33.5" y="173.5">VBUS</text>
<text x="53.8" y="168.4">VBUS</text>
<text x="53.8" y="173.5">VBUS</text>
<text x="54.7" y="170.9">CC2</text>
<text x="140.2" y="168.4">VIN</text>
<text x="140.2" y="170.9">EN</text>
<text x="140.2" y="173.5">SW</text>
<text x="160.6" y="173.5">VOUT</text>
<text x="162.3" y="170.9">SW</text>
<text x="162.3" y="168.4">SW</text>
<text x="267.2" y="168.4">GND</text>
<text x="267.2" y="170.9">VIN</text>
<text x="267.2" y="173.5">MPPT</text>
<text x="288.5" y="173.5">DRV</text>
<text x="289.3" y="170.9">SW</text>
<text x="289.4" y="168.4">EN</text>
<text x="323.1" y="173.5">A</text>
<text x="33.5" y="176">GND</text>
<text x="54.6" y="176">GND</text>
<text x="140.2" y="176">GND</text>
<text x="160.6" y="176">VOUT</text>
<text x="267.2" y="176">CHG</text>
<text x="267.2" y="178.6">DONE</text>
<text x="288.4" y="176">CSP</text>
<text x="288.7" y="178.6">BAT</text>
<text x="323.1" y="178.6">K</text>
<text x="84.3" y="181.1">1</text>
<text x="114.8" y="181.1">+</text>
<text x="153.2" y="184.9" transform="rotate(-90 153.2 184.9)">EP</text>
<text x="191" y="181.1">G</text>
<text x="204" y="183.6">D</text>
<text x="231.6" y="181.1">+</text>
<text x="358.6" y="181.1">A</text>
<text x="84.3" y="186.2">2</text>
<text x="114.8" y="186.2">-</text>
<text x="191" y="186.2">S</text>
<text x="231.6" y="186.2">-</text>
<text x="323.1" y="191.3">+</text>
<text x="358.6" y="186.2">K</text>
<text x="323.1" y="196.3">-</text>
<text x="191" y="201.4">A</text>
<text x="191" y="206.5">K</text>
<text x="401.8" y="242.1">GND</text>
<text x="23.4" y="257.3">+</text>
<text x="56.4" y="257.3">OD</text>
<text x="72.4" y="257.3">GND</text>
<text x="102.1" y="254.8">D1</text>
<text x="102.1" y="257.3">S1</text>
<text x="119.2" y="254.8">D2</text>
<text x="119.3" y="257.3">S2</text>
<text x="140.2" y="252.2">1</text>
<text x="140.2" y="257.3">2</text>
<text x="160.5" y="252.2">1</text>
<text x="160.5" y="257.3">2</text>
<text x="180.8" y="252.2">+</text>
<text x="180.8" y="257.3">-</text>
<text x="213.9" y="254.8">VCC</text>
<text x="213.9" y="257.3">RXD</text>
<text x="252" y="252.2">GND</text>
<text x="252" y="254.8">DQ</text>
<text x="252" y="257.3">VDD</text>
<text x="277.4" y="252.2">1</text>
<text x="277.4" y="257.3">2</text>
<text x="302.8" y="254.8">GND</text>
<text x="302.8" y="257.3">VCC</text>
<text x="328.2" y="254.8">VCC</text>
<text x="328.2" y="257.3">GND</text>
<text x="353.6" y="252.2">VCC</text>
<text x="353.6" y="254.8">GND</text>
<text x="353.6" y="257.3">SCL</text>
<text x="379" y="254.8">GND</text>
<text x="379" y="257.3">3V3</text>
<text x="401.8" y="257.3">GND</text>
<text x="23.4" y="262.4">-</text>
<text x="56.4" y="259.8">CS</text>
<text x="56.4" y="262.4">OC</text>
<text x="72.6" y="259.8">VCC</text>
<text x="73.7" y="262.4">TD</text>
<text x="102.1" y="259.8">S1</text>
<text x="102.1" y="262.4">G1</text>
<text x="119.2" y="262.4">G2</text>
<text x="119.3" y="259.8">S2</text>
<text x="213.9" y="259.8">TXD</text>
<text x="213.9" y="262.4">PPS</text>
<text x="302.8" y="259.8">SCL</text>
<text x="302.8" y="262.4">SDA</text>
<text x="328.2" y="259.8">SCL</text>
<text x="328.2" y="262.4">SDA</text>
<text x="353.6" y="259.8">SDA</text>
<text x="353.6" y="262.4">VIN-</text>
<text x="379" y="259.8">SDA</text>
<text x="379" y="262.4">SCL</text>
<text x="213.9" y="264.9">GND</text>
<text x="353.6" y="264.9">VIN+</text>
<text x="252" y="272.5">1</text>
<text x="277.4" y="272.5">1</text>
<text x="401.8" y="272.5">GND</text>
<text x="252" y="277.6">2</text>
<text x="277.4" y="277.6">2</text>
<text x="401.8" y="287.8">GND</text>
</g>
</svg>
